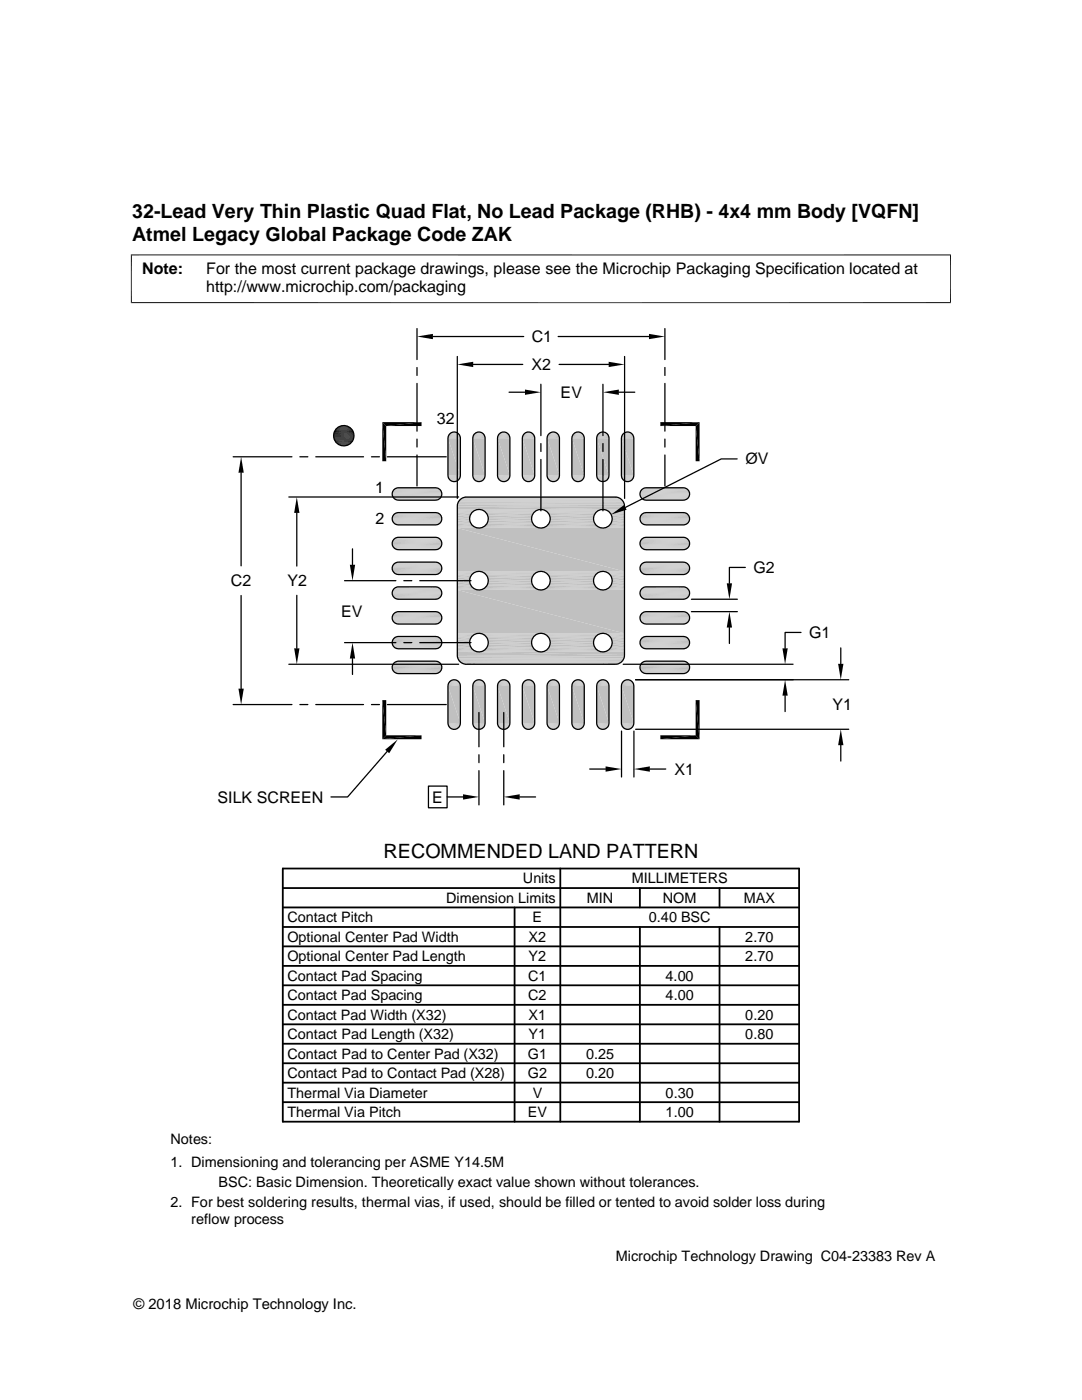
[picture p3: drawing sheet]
<svg xmlns="http://www.w3.org/2000/svg" width="216mm" height="279mm" viewBox="0 0 216 279" stroke-linecap="round" stroke-linejoin="round" font-family="sans-serif">
<path d="M91.5 99.9h32.8M91.7 99.8h32.5M91.8 99.7h32.3M91.9 99.6h32.1M92.1 99.5h31.7M92.2 99.4h31.5M92.4 99.3h31.1M92.5 99.3h30.9M92.7 99.2h30.4M91.3 100.7h33.3M91.4 100.4h33.1M91.5 100.1h32.9" fill="none" stroke="#c0c0c0" stroke-width=".2"/>
<path d="M91.4 100.2h33.1" fill="none" stroke="#c0c0c0" stroke-width=".23"/>
<path d="M91.3 100.6h33.3" fill="none" stroke="#c0c0c0" stroke-width=".28"/>
<path d="M91.2 100.9h33.4" fill="none" stroke="#c0c0c0" stroke-width=".32"/>
<g fill="#c0c0c0">
<path d="M91.2 101l33.4 .7h-33.4z"/>
<path d="M91.2 101h33.4v.7z"/>
</g>
<g fill="none" stroke="#c0c0c0" stroke-width=".2">
<path d="M91.2 101.7h4.2M91.2 101.8h3.9M91.2 102h3.5M91.2 105.1h3.5M91.2 105.2h3.9M91.2 105.3h4.2M95.7 105.3h12.1M95.7 101.7h12.1M96.1 105.2h11.3M96.1 101.8h11.3M96.4 105.1h10.7M96.4 102h10.7"/>
<path d="M108.1 105.3h12M108.1 101.7h12M108.4 105.2h11.4M108.4 101.8h11.4M108.8 105.1h10.7M108.8 102h10.7M120.5 101.7h4.1M120.5 105.3h4.1M120.8 105.2h3.8M120.8 101.8h3.8M121.1 105.1h3.5M121.1 102h3.5"/>
</g>
<path d="M91.2 102.2h3.2M91.2 104.9h3.2M96.7 102.2h10.1M96.7 104.9h10.1M109.1 102.2h10.1M109.1 104.9h10.1M121.4 102.2h3.2M121.4 104.9h3.2" fill="none" stroke="#c0c0c0" stroke-width=".23"/>
<path d="M91.2 102.4h3M91.2 104.6h3M96.9 102.4h9.7M96.9 104.6h9.7M109.3 102.4h9.6M109.3 104.6h9.6M121.7 102.4h2.9M121.7 104.6h2.9" fill="none" stroke="#c0c0c0" stroke-width=".28"/>
<path d="M91.2 102.7h2.8M91.2 104.4h2.8M97.2 102.7h9.2M97.2 104.4h9.2M109.5 104.4h9.2M109.5 102.7h9.2M121.9 104.4h2.7M121.9 102.7h2.7" fill="none" stroke="#c0c0c0" stroke-width=".3"/>
<g fill="none" stroke="#c0c0c0" stroke-width=".34">
<path d="M91.2 103h2.6M91.2 103.4h2.5M91.2 103.7h2.5M91.2 104h2.6M97.3 104h8.9M97.3 103h8.9M97.4 103.7h8.7M97.4 103.4h8.7M109.7 103h8.9M109.7 104h8.9M109.7 103.7h8.8M109.7 103.4h8.8"/>
<path d="M122 103h2.6M122 104h2.6M122.1 103.7h2.5M122.1 103.4h2.5"/>
</g>
<g fill="#c0c0c0">
<path d="M91.2 105.4l33.4 8.6h-33.4z"/>
<path d="M91.2 105.4h33.4v8.6z"/>
</g>
<g fill="none" stroke="#c0c0c0" stroke-width=".2">
<path d="M91.2 114.1h4.2M91.2 114.2h3.9M91.2 114.3h3.5M91.2 117.5h3.5M91.2 117.6h3.9M91.2 117.7h4.2M95.7 117.7h12.1M95.7 114.1h12.1M96.1 117.6h11.3M96.1 114.2h11.3M96.4 117.5h10.7M96.4 114.3h10.7"/>
<path d="M108.1 117.7h12M108.1 114.1h12M108.4 117.6h11.4M108.4 114.2h11.4M108.8 117.5h10.7M108.8 114.3h10.7M120.5 114.1h4.1M120.5 117.7h4.1M120.8 117.6h3.8M120.8 114.2h3.8M121.1 117.5h3.5M121.1 114.3h3.5"/>
</g>
<path d="M91.2 114.5h3.2M91.2 117.3h3.2M96.7 114.5h10.1M96.7 117.3h10.1M109.1 114.5h10.1M109.1 117.3h10.1M121.4 114.5h3.2M121.4 117.3h3.2" fill="none" stroke="#c0c0c0" stroke-width=".23"/>
<path d="M91.2 114.8h3M91.2 117h3M96.9 114.8h9.7M96.9 117h9.7M109.3 114.8h9.6M109.3 117h9.6M121.7 114.8h2.9M121.7 117h2.9" fill="none" stroke="#c0c0c0" stroke-width=".28"/>
<path d="M91.2 115.1h2.8M91.2 116.7h2.8M97.2 115.1h9.2M97.2 116.7h9.2M109.5 116.7h9.2M109.5 115.1h9.2M121.9 116.7h2.7M121.9 115.1h2.7" fill="none" stroke="#c0c0c0" stroke-width=".3"/>
<g fill="none" stroke="#c0c0c0" stroke-width=".34">
<path d="M91.2 115.4h2.6M91.2 115.7h2.5M91.2 116.1h2.5M91.2 116.4h2.6M97.3 116.4h8.9M97.3 115.4h8.9M97.4 116.1h8.7M97.4 115.7h8.7M109.7 115.4h8.9M109.7 116.4h8.9M109.7 116.1h8.8M109.7 115.7h8.8"/>
<path d="M122 115.4h2.6M122 116.4h2.6M122.1 116.1h2.5M122.1 115.7h2.5"/>
</g>
<g fill="#c0c0c0">
<path d="M91.2 117.7l33.4 8.7h-33.4z"/>
<path d="M91.2 117.7h33.4v8.7z"/>
</g>
<g fill="none" stroke="#c0c0c0" stroke-width=".2">
<path d="M91.2 126.4h4.2M91.2 126.5h3.9M91.2 126.7h3.5M91.2 129.8h3.5M91.2 130h3.9M91.2 130.1h4.2M95.7 130.1h12.1M95.7 126.4h12.1M96.1 130h11.3M96.1 126.5h11.3M96.4 129.8h10.7M96.4 126.7h10.7"/>
<path d="M108.1 130.1h12M108.1 126.4h12M108.4 130h11.4M108.4 126.5h11.4M108.8 129.8h10.7M108.8 126.7h10.7M120.5 126.4h4.1M120.5 130.1h4.1M120.8 130h3.8M120.8 126.5h3.8M121.1 129.8h3.5M121.1 126.7h3.5"/>
</g>
<path d="M91.2 126.9h3.2M91.2 129.6h3.2M96.7 126.9h10.1M96.7 129.6h10.1M109.1 126.9h10.1M109.1 129.6h10.1M121.4 126.9h3.2M121.4 129.6h3.2" fill="none" stroke="#c0c0c0" stroke-width=".23"/>
<path d="M91.2 127.1h3M91.2 129.4h3M96.9 127.1h9.7M96.9 129.4h9.7M109.3 127.1h9.6M109.3 129.4h9.6M121.7 127.1h2.9M121.7 129.4h2.9" fill="none" stroke="#c0c0c0" stroke-width=".28"/>
<path d="M91.2 127.4h2.8M91.2 129.1h2.8M97.2 127.4h9.2M97.2 129.1h9.2M109.5 129.1h9.2M109.5 127.4h9.2M121.9 129.1h2.7M121.9 127.4h2.7" fill="none" stroke="#c0c0c0" stroke-width=".3"/>
<g fill="none" stroke="#c0c0c0" stroke-width=".34">
<path d="M91.2 127.7h2.6M91.2 128.1h2.5M91.2 128.4h2.5M91.2 128.8h2.6M97.3 128.8h8.9M97.3 127.7h8.9M97.4 128.4h8.7M97.4 128.1h8.7M109.7 127.7h8.9M109.7 128.8h8.9M109.7 128.4h8.8M109.7 128.1h8.8"/>
<path d="M122 127.7h2.6M122 128.8h2.6M122.1 128.4h2.5M122.1 128.1h2.5"/>
</g>
<g fill="#c0c0c0">
<path d="M91.2 130.1l33.4 .6h-33.4z"/>
<path d="M91.2 130.1h33.4v.6z"/>
</g>
<path d="M91.2 130.9h33.4" fill="none" stroke="#c0c0c0" stroke-width=".32"/>
<path d="M91.3 131.1h33.3M91.4 131.4h33.1M91.5 131.7h32.9M91.5 131.8h32.8M91.7 132h32.5M91.8 132.1h32.3M91.9 132.2h32.1M92.1 132.3h31.7M92.2 132.4h31.5M92.4 132.5h31.1M92.5 132.5h30.9M92.7 132.5h30.4" fill="none" stroke="#c0c0c0" stroke-width=".2"/>
<path d="M91.3 131.2h33.3" fill="none" stroke="#c0c0c0" stroke-width=".28"/>
<path d="M91.4 131.5h33.1" fill="none" stroke="#c0c0c0" stroke-width=".23"/>
<g fill="#c0c0c0">
<path d="M124.9 86.3h.7z"/>
<path d="M125.1 86.2l.5 .1z"/>
<path d="M120 86.3h.6z"/>
<path d="M120.2 86.2l.4 .1z"/>
<path d="M115 86.3h.7z"/>
<path d="M115.2 86.2l.5 .1z"/>
<path d="M110.1 86.3h.6z"/>
<path d="M110.3 86.2l.4 .1z"/>
<path d="M105.1 86.3h.7z"/>
<path d="M105.3 86.2l.5 .1z"/>
<path d="M100.2 86.3h.7z"/>
<path d="M100.4 86.2l.5 .1z"/>
<path d="M95.2 86.3h.7z"/>
<path d="M95.5 86.2l.4 .1z"/>
<path d="M90.3 86.3h.7z"/>
<path d="M90.5 86.2l.5 .1z"/>
<path d="M124.7 86.4h1.1z"/>
<path d="M124.9 86.3l.9 .1z"/>
<path d="M119.7 86.4h1.1z"/>
<path d="M120 86.3l.8 .1z"/>
<path d="M114.8 86.4h1.1z"/>
<path d="M115 86.3l.9 .1z"/>
<path d="M109.9 86.4h1.1z"/>
<path d="M110.1 86.3l.9 .1z"/>
<path d="M104.9 86.4h1.1z"/>
<path d="M105.1 86.3l.9 .1z"/>
<path d="M100 86.4h1.1z"/>
<path d="M100.2 86.3l.9 .1z"/>
<path d="M95 86.4h1.1z"/>
<path d="M95.2 86.3l.9 .1z"/>
<path d="M90.1 86.4h1.1z"/>
<path d="M90.3 86.3l.9 .1z"/>
<path d="M124.5 86.5l.2-.1 1.3 .1z"/>
<path d="M124.7 86.4l1.3 .1z"/>
<path d="M119.5 86.5l.2-.1 1.3 .1z"/>
<path d="M119.7 86.4l1.3 .1z"/>
<path d="M114.6 86.5l.2-.1 1.3 .1z"/>
<path d="M114.8 86.4l1.3 .1z"/>
<path d="M109.7 86.5l.2-.1 1.2 .1z"/>
<path d="M109.9 86.4l1.2 .1z"/>
<path d="M104.7 86.5l.2-.1 1.3 .1z"/>
<path d="M104.9 86.4l1.3 .1z"/>
<path d="M99.8 86.5l.2-.1 1.3 .1z"/>
<path d="M100 86.4l1.3 .1z"/>
<path d="M94.8 86.5l.2-.1 1.3 .1z"/>
<path d="M95 86.4l1.3 .1z"/>
<path d="M89.9 86.5l.2-.1 1.3 .1z"/>
<path d="M90.1 86.4l1.3 .1z"/>
<path d="M124.5 86.5l1.7 .1h-1.9z"/>
<path d="M124.5 86.5h1.5l.2 .1z"/>
<path d="M119.5 86.5l1.7 .1h-1.8z"/>
<path d="M119.5 86.5h1.5l.2 .1z"/>
<path d="M114.6 86.5l1.7 .1h-1.9z"/>
<path d="M114.6 86.5h1.5l.2 .1z"/>
<path d="M109.7 86.5l1.6 .1h-1.8z"/>
<path d="M109.7 86.5h1.4l.2 .1z"/>
<path d="M104.7 86.5l1.7 .1h-1.9z"/>
<path d="M104.7 86.5h1.5l.2 .1z"/>
<path d="M99.8 86.5l1.6 .1h-1.8z"/>
<path d="M99.8 86.5h1.5l.1 .1z"/>
<path d="M94.8 86.5l1.7 .1h-1.8z"/>
<path d="M94.8 86.5h1.5l.2 .1z"/>
<path d="M89.9 86.5l1.6 .1h-1.8z"/>
<path d="M89.9 86.5h1.5l.1 .1z"/>
</g>
<path d="M124.2 86.7h2.1" fill="none" stroke="#c0c0c0" stroke-width=".2"/>
<path d="M124.3 86.6h1.9l.1 .2z" fill="#c0c0c0"/>
<path d="M119.2 86.7h2.1" fill="none" stroke="#c0c0c0" stroke-width=".2"/>
<path d="M119.4 86.6h1.8l.1 .2z" fill="#c0c0c0"/>
<path d="M114.3 86.7h2.1" fill="none" stroke="#c0c0c0" stroke-width=".2"/>
<path d="M114.4 86.6h1.9l.1 .2z" fill="#c0c0c0"/>
<path d="M109.3 86.7h2.1" fill="none" stroke="#c0c0c0" stroke-width=".2"/>
<path d="M109.5 86.6h1.8l.1 .2z" fill="#c0c0c0"/>
<path d="M104.4 86.7h2.1" fill="none" stroke="#c0c0c0" stroke-width=".2"/>
<path d="M104.5 86.6h1.9l.1 .2z" fill="#c0c0c0"/>
<path d="M99.5 86.7h2.1" fill="none" stroke="#c0c0c0" stroke-width=".2"/>
<path d="M99.6 86.6h1.8l.2 .2z" fill="#c0c0c0"/>
<path d="M94.5 86.7h2.1" fill="none" stroke="#c0c0c0" stroke-width=".2"/>
<path d="M94.7 86.6h1.8l.1 .2z" fill="#c0c0c0"/>
<path d="M89.6 86.7h2.1" fill="none" stroke="#c0c0c0" stroke-width=".2"/>
<path d="M89.7 86.6h1.8l.2 .2z" fill="#c0c0c0"/>
<g fill="none" stroke="#c0c0c0" stroke-width=".21">
<path d="M89.4 87.1h2.4M89.5 86.9h2.3M94.4 87.1h2.4M94.4 86.9h2.3M99.3 87.1h2.4M99.4 86.9h2.3M104.2 87.1h2.5M104.3 86.9h2.3M109.2 87.1h2.4M109.2 86.9h2.3M114.1 87.1h2.5M114.2 86.9h2.3"/>
<path d="M119.1 87.1h2.4M119.1 86.9h2.3M124 87.1h2.4M124.1 86.9h2.3"/>
</g>
<path d="M89.4 87.3h2.5M94.3 87.3h2.5M99.3 87.3h2.4M104.2 87.3h2.5M109.2 87.3h2.4M114.1 87.3h2.5M119.1 87.3h2.4M124 87.3h2.5" fill="none" stroke="#c0c0c0" stroke-width=".23"/>
<g fill="#c0c0c0">
<path d="M124 87.5l2.5 7.4h-2.5z"/>
<path d="M124 87.5h2.5v7.4z"/>
<path d="M119.1 87.5l2.4 7.4h-2.4z"/>
<path d="M119.1 87.5h2.4v7.4z"/>
<path d="M114.1 87.5l2.5 7.4h-2.5z"/>
<path d="M114.1 87.5h2.5v7.4z"/>
<path d="M109.2 87.5l2.4 7.4h-2.4z"/>
<path d="M109.2 87.5h2.4v7.4z"/>
<path d="M104.2 87.5l2.5 7.4h-2.5z"/>
<path d="M104.2 87.5h2.5v7.4z"/>
<path d="M99.3 87.5l2.4 7.4h-2.4z"/>
<path d="M99.3 87.5h2.4v7.4z"/>
<path d="M94.3 87.5l2.5 7.4h-2.5z"/>
<path d="M94.3 87.5h2.5v7.4z"/>
<path d="M89.4 87.5l2.5 7.4h-2.5z"/>
<path d="M89.4 87.5h2.5v7.4z"/>
</g>
<path d="M89.4 95h2.5M94.3 95h2.5M99.3 95h2.4M104.2 95h2.5M109.2 95h2.4M114.1 95h2.5M119.1 95.2h2.4M124 95h2.5" fill="none" stroke="#c0c0c0" stroke-width=".23"/>
<path d="M119.1 95h2.4" fill="none" stroke="#c0c0c0" stroke-width=".25"/>
<g fill="none" stroke="#c0c0c0" stroke-width=".21">
<path d="M89.4 95.2h2.4M89.5 95.4h2.3M94.4 95.2h2.4M94.4 95.4h2.3M99.3 95.2h2.4M99.4 95.4h2.3M104.2 95.2h2.5M104.3 95.4h2.3M109.2 95.2h2.4M109.2 95.4h2.3M114.1 95.2h2.5M114.2 95.4h2.3"/>
<path d="M119.1 95.5h2.3M124 95.2h2.4M124.1 95.4h2.3"/>
</g>
<path d="M124.2 95.5l2 .2h-1.9z" fill="#c0c0c0"/>
<path d="M124.2 95.6h2.1" fill="none" stroke="#c0c0c0" stroke-width=".2"/>
<path d="M114.3 95.5l2 .2h-1.9z" fill="#c0c0c0"/>
<path d="M114.3 95.6h2.1" fill="none" stroke="#c0c0c0" stroke-width=".2"/>
<path d="M109.3 95.5l2 .2h-1.8z" fill="#c0c0c0"/>
<path d="M109.3 95.6h2.1" fill="none" stroke="#c0c0c0" stroke-width=".2"/>
<path d="M104.4 95.5l2 .2h-1.9z" fill="#c0c0c0"/>
<path d="M104.4 95.6h2.1" fill="none" stroke="#c0c0c0" stroke-width=".2"/>
<path d="M99.5 95.5l1.9 .2h-1.8z" fill="#c0c0c0"/>
<path d="M99.5 95.6h2.1" fill="none" stroke="#c0c0c0" stroke-width=".2"/>
<path d="M94.5 95.5l2 .2h-1.8z" fill="#c0c0c0"/>
<path d="M94.5 95.6h2.1" fill="none" stroke="#c0c0c0" stroke-width=".2"/>
<path d="M89.6 95.5l1.9 .2h-1.8z" fill="#c0c0c0"/>
<path d="M89.6 95.6h2.1" fill="none" stroke="#c0c0c0" stroke-width=".2"/>
<path d="M119.3 95.6l1.9 .2h-1.8z" fill="#c0c0c0"/>
<path d="M119.3 95.7h2" fill="none" stroke="#c0c0c0" stroke-width=".2"/>
<g fill="#c0c0c0">
<path d="M124.3 95.7l1.7 .2h-1.5z"/>
<path d="M124.3 95.7h1.9l-.2 .2z"/>
<path d="M114.4 95.7l1.7 .2h-1.5z"/>
<path d="M114.4 95.7h1.9l-.2 .2z"/>
<path d="M109.5 95.7l1.6 .2h-1.4z"/>
<path d="M109.5 95.7h1.8l-.2 .2z"/>
<path d="M104.5 95.7l1.7 .2h-1.5z"/>
<path d="M104.5 95.7h1.9l-.2 .2z"/>
<path d="M99.6 95.7l1.7 .2h-1.5z"/>
<path d="M99.6 95.7h1.8l-.1 .2z"/>
<path d="M94.7 95.7l1.6 .2h-1.5z"/>
<path d="M94.7 95.7h1.8l-.2 .2z"/>
<path d="M89.7 95.7l1.7 .2h-1.5z"/>
<path d="M89.7 95.7h1.8l-.1 .2z"/>
<path d="M119.4 95.8l1.6 .1h-1.4z"/>
<path d="M119.4 95.8h1.8l-.2 .1z"/>
<path d="M124.5 95.9l1.3 .1h-1.1z"/>
<path d="M124.5 95.9h1.5l-.2 .1z"/>
<path d="M114.6 95.9l1.3 .1h-1.1z"/>
<path d="M114.6 95.9h1.5l-.2 .1z"/>
<path d="M109.7 95.9l1.3 .1h-1.1z"/>
<path d="M109.7 95.9h1.4l-.1 .1z"/>
<path d="M104.7 95.9l1.3 .1h-1.1z"/>
<path d="M104.7 95.9h1.5l-.2 .1z"/>
<path d="M99.8 95.9l1.3 .1h-1.1z"/>
<path d="M99.8 95.9h1.5l-.2 .1z"/>
<path d="M94.8 95.9l1.3 .1h-1.1z"/>
<path d="M94.8 95.9h1.5l-.2 .1z"/>
<path d="M89.9 95.9l1.3 .1h-1.1z"/>
<path d="M89.9 95.9h1.5l-.2 .1z"/>
<path d="M119.6 95.9l1.2 .1z"/>
<path d="M119.6 95.9h1.4l-.2 .1z"/>
<path d="M124.7 96l.9 .1z"/>
<path d="M124.7 96h1.1z"/>
<path d="M114.8 96l.9 .1z"/>
<path d="M114.8 96h1.1z"/>
<path d="M109.9 96l.8 .1z"/>
<path d="M109.9 96h1.1z"/>
<path d="M104.9 96l.9 .1z"/>
<path d="M104.9 96h1.1z"/>
<path d="M100 96l.9 .1z"/>
<path d="M100 96h1.1z"/>
<path d="M95 96l.9 .1z"/>
<path d="M95 96h1.1z"/>
<path d="M90.1 96l.9 .1z"/>
<path d="M90.1 96h1.1z"/>
<path d="M119.8 96l.7 .1z"/>
<path d="M119.8 96h1z"/>
<path d="M120.2 96.1h.1z"/>
<path d="M124.9 96.1h.4z"/>
<path d="M124.9 96.1h.7z"/>
<path d="M120.1 96.1h.2z"/>
<path d="M120.1 96.1h.4z"/>
<path d="M115 96.1h.5z"/>
<path d="M115 96.1h.7z"/>
<path d="M110.1 96.1h.4z"/>
<path d="M110.1 96.1h.6z"/>
<path d="M105.1 96.1h.5z"/>
<path d="M105.1 96.1h.7z"/>
<path d="M100.2 96.1h.4z"/>
<path d="M100.2 96.1h.7z"/>
<path d="M95.2 96.1h.5z"/>
<path d="M95.2 96.1h.7z"/>
<path d="M90.3 96.1h.4z"/>
<path d="M90.3 96.1h.7z"/>
</g>
<g fill="none" stroke="#c0c0c0" stroke-width=".2">
<path d="M78.4 97.9h9.6M78.5 99.4h9.4M78.5 97.7h9.4M78.7 97.6h9.1M78.7 99.6h9.1M78.8 99.7h8.8M78.8 97.5h8.8M79.1 97.4h8.3M79.1 99.8h8.3M79.3 99.8h7.8M127.8 97.9h9.7M128 97.7h9.4"/>
<path d="M128 99.4h9.4M128.1 99.6h9.1M128.1 97.6h9.1M128.3 99.7h8.7M128.3 97.5h8.7M128.5 97.4h8.3M128.5 99.8h8.3M128.7 99.8h7.9M78.4 102.9h9.6M78.4 112.8h9.6M78.4 117.7h9.6M78.4 104.2h9.6"/>
<path d="M78.4 109.1h9.6M78.4 114.1h9.6M78.4 119h9.6M78.5 104.4h9.4M78.5 109.3h9.4M78.5 114.2h9.4M78.5 119.2h9.4M78.5 102.7h9.4M78.5 107.6h9.4M78.5 112.6h9.4M78.5 117.5h9.4M78.7 102.5h9.1"/>
<path d="M78.7 107.5h9.1M78.7 112.4h9.1M78.7 117.4h9.1M78.7 104.5h9.1M78.7 109.5h9.1M78.7 114.4h9.1M78.7 119.3h9.1M78.8 104.6h8.8M78.8 109.6h8.8M78.8 114.5h8.8M78.8 119.5h8.8M78.8 102.4h8.8"/>
<path d="M78.8 107.4h8.8M78.8 112.3h8.8M78.8 117.3h8.8M79.1 102.4h8.3M79.1 107.3h8.3M79.1 112.2h8.3M79.1 117.2h8.3M79.1 104.7h8.3M79.1 109.7h8.3M79.1 114.6h8.3M79.1 119.5h8.3M79.3 104.7h7.8"/>
<path d="M79.3 109.7h7.8M79.3 114.6h7.8M79.3 119.6h7.8M79.3 102.3h7.8M79.3 107.2h7.8M79.3 112.2h7.8M79.3 117.1h7.8M127.8 104.2h9.7M127.8 109.1h9.7M127.8 114.1h9.7M127.8 119h9.7M127.8 102.9h9.7"/>
<path d="M127.8 112.8h9.7M127.8 117.7h9.7M128 102.7h9.4M128 107.6h9.4M128 112.6h9.4M128 117.5h9.4M128 104.4h9.4M128 109.3h9.4M128 114.2h9.4M128 119.2h9.4M128.1 104.5h9.1M128.1 109.5h9.1"/>
<path d="M128.1 114.4h9.1M128.1 119.3h9.1M128.1 102.5h9.1M128.1 107.5h9.1M128.1 112.4h9.1M128.1 117.4h9.1M128.3 104.6h8.7M128.3 109.6h8.7M128.3 114.5h8.7M128.3 119.5h8.7M128.3 102.4h8.7M128.3 107.4h8.7"/>
<path d="M128.3 112.3h8.7M128.3 117.3h8.7M128.5 102.4h8.3M128.5 107.3h8.3M128.5 112.2h8.3M128.5 117.2h8.3M128.5 104.7h8.3M128.5 109.7h8.3M128.5 114.6h8.3M128.5 119.5h8.3M128.7 104.7h7.9M128.7 109.7h7.9"/>
<path d="M128.7 114.6h7.9M128.7 119.6h7.9M128.7 102.3h7.9M128.7 107.2h7.9M128.7 112.2h7.9M128.7 117.1h7.9M78.4 122.7h9.6M78.4 127.6h9.6M78.4 128.9h9.6M78.4 133.8h9.6M78.5 124.1h9.4M78.5 129.1h9.4"/>
<path d="M78.5 134h9.4M78.5 122.5h9.4M78.5 127.4h9.4M78.5 132.4h9.4M78.7 122.3h9.1M78.7 127.3h9.1M78.7 132.2h9.1M78.7 124.3h9.1M78.7 129.2h9.1M78.7 134.2h9.1M78.8 124.4h8.8M78.8 129.3h8.8"/>
<path d="M78.8 134.3h8.8M78.8 122.2h8.8M78.8 127.1h8.8M78.8 132.1h8.8M79.1 122.1h8.3M79.1 127.1h8.3M79.1 132h8.3M79.1 124.5h8.3M79.1 129.4h8.3M79.1 134.4h8.3M79.3 129.5h7.8M79.3 134.4h7.8"/>
<path d="M79.3 122.1h7.8M79.3 132h7.8M127.8 128.9h9.7M127.8 133.8h9.7M127.8 122.7h9.7M127.8 127.6h9.7M128 122.5h9.4M128 127.4h9.4M128 132.4h9.4M128 124.1h9.4M128 129.1h9.4M128 134h9.4"/>
<path d="M128.1 124.3h9.1M128.1 129.2h9.1M128.1 134.2h9.1M128.1 122.3h9.1M128.1 127.3h9.1M128.1 132.2h9.1M128.3 124.4h8.7M128.3 129.3h8.7M128.3 134.3h8.7M128.3 122.2h8.7M128.3 127.1h8.7M128.3 132.1h8.7"/>
<path d="M128.5 122.1h8.3M128.5 127.1h8.3M128.5 132h8.3M128.5 124.5h8.3M128.5 129.4h8.3M128.5 134.4h8.3M128.7 129.5h7.9M128.7 134.4h7.9M128.7 122.1h7.9M128.7 132h7.9"/>
</g>
<g fill="none" stroke="#c0c0c0" stroke-width=".21">
<path d="M78.3 98.8h9.8M78.3 99h9.8M78.3 98.1h9.8M78.4 99.2h9.6M127.7 98.8h9.9M127.8 98.1h9.7M127.8 99h9.7M127.8 99.2h9.7M78.3 108.2h9.8M78.3 118.1h9.8M78.3 103.5h9.8M78.3 113.6h9.8"/>
<path d="M78.3 104h9.8M78.3 108.9h9.8M78.3 113.9h9.8M78.3 118.8h9.8M78.3 103.1h9.8M78.3 108h9.8M78.3 113h9.8M78.3 117.9h9.8M78.4 107.8h9.6M127.7 108.2h9.9M127.7 118.1h9.9M127.7 103.5h9.9"/>
<path d="M127.7 113.6h9.9M127.8 103.1h9.7M127.8 108h9.7M127.8 113h9.7M127.8 117.9h9.7M127.8 104h9.7M127.8 108.9h9.7M127.8 113.9h9.7M127.8 118.8h9.7M127.8 107.8h9.7M78.3 133h9.8M78.3 123.5h9.8"/>
<path d="M78.3 128.2h9.8M78.3 123.7h9.8M78.3 128.7h9.8M78.3 133.6h9.8M78.3 122.9h9.8M78.3 127.8h9.8M78.3 132.8h9.8M78.4 132.5h9.6M78.4 124h9.6M127.7 133h9.9M127.7 123.5h9.9M127.7 128.2h9.9"/>
<path d="M127.8 122.9h9.7M127.8 127.8h9.7M127.8 132.8h9.7M127.8 123.7h9.7M127.8 128.7h9.7M127.8 133.6h9.7M127.8 124h9.7M127.8 132.5h9.7"/>
</g>
<g fill="none" stroke="#c0c0c0" stroke-width=".23">
<path d="M78.3 98.4h9.8M78.3 98.6h9.8M127.7 98.4h9.9M127.7 98.6h9.9M78.3 103.3h9.8M78.3 113.2h9.8M78.3 103.7h9.8M78.3 108.5h9.8M78.3 108.7h9.8M78.3 113.4h9.8M78.3 118.4h9.8M78.3 118.6h9.8"/>
<path d="M127.7 103.3h9.9M127.7 113.2h9.9M127.7 103.7h9.9M127.7 108.5h9.9M127.7 108.7h9.9M127.7 113.4h9.9M127.7 118.4h9.9M127.7 118.6h9.9M78.3 123.1h9.8M78.3 128h9.8M78.3 123.3h9.8M78.3 128.5h9.8"/>
<path d="M78.3 133.2h9.8M78.3 133.4h9.8M127.7 123.1h9.9M127.7 128h9.9M127.7 123.3h9.9M127.7 128.5h9.9M127.7 133.2h9.9M127.7 133.4h9.9"/>
</g>
<g fill="#c0c0c0">
<path d="M124.9 135.7h.7z"/>
<path d="M125.1 135.7h.5z"/>
<path d="M120 135.7h.6z"/>
<path d="M120.2 135.7h.4z"/>
<path d="M115 135.7h.7z"/>
<path d="M115.2 135.7h.5z"/>
<path d="M110.1 135.7h.6z"/>
<path d="M110.3 135.7h.4z"/>
<path d="M105.1 135.7h.7z"/>
<path d="M105.3 135.7h.5z"/>
<path d="M100.2 135.7h.7z"/>
<path d="M100.4 135.7h.5z"/>
<path d="M95.2 135.7h.7z"/>
<path d="M95.5 135.7h.4z"/>
<path d="M90.3 135.7h.7z"/>
<path d="M90.5 135.7h.5z"/>
<path d="M124.7 135.8h1.1z"/>
<path d="M124.9 135.7l.9 .1z"/>
<path d="M119.7 135.8h1.1z"/>
<path d="M120 135.7l.8 .1z"/>
<path d="M114.8 135.8h1.1z"/>
<path d="M115 135.7l.9 .1z"/>
<path d="M109.9 135.8h1.1z"/>
<path d="M110.1 135.7l.9 .1z"/>
<path d="M104.9 135.8h1.1z"/>
<path d="M105.1 135.7l.9 .1z"/>
<path d="M100 135.8h1.1z"/>
<path d="M100.2 135.7l.9 .1z"/>
<path d="M95 135.8h1.1z"/>
<path d="M95.2 135.7l.9 .1z"/>
<path d="M90.1 135.8h1.1z"/>
<path d="M90.3 135.7l.9 .1z"/>
<path d="M124.5 135.9l.2-.1 1.3 .1z"/>
<path d="M124.7 135.8h1.1l.2 .1z"/>
<path d="M119.5 135.9l.2-.1 1.3 .1z"/>
<path d="M119.7 135.8h1.1l.2 .1z"/>
<path d="M114.6 135.9l.2-.1 1.3 .1z"/>
<path d="M114.8 135.8h1.1l.2 .1z"/>
<path d="M109.7 135.9l.2-.1 1.2 .1z"/>
<path d="M109.9 135.8h1.1l.1 .1z"/>
<path d="M104.7 135.9l.2-.1 1.3 .1z"/>
<path d="M104.9 135.8h1.1l.2 .1z"/>
<path d="M99.8 135.9l.2-.1 1.3 .1z"/>
<path d="M100 135.8h1.1l.2 .1z"/>
<path d="M94.8 135.9l.2-.1 1.3 .1z"/>
<path d="M95 135.8h1.1l.2 .1z"/>
<path d="M89.9 135.9l.2-.1 1.3 .1z"/>
<path d="M90.1 135.8h1.1l.2 .1z"/>
<path d="M124.3 136.1l.2-.2 1.7 .2z"/>
<path d="M124.5 135.9h1.5l.2 .2z"/>
<path d="M119.4 136.1l.1-.2 1.7 .2z"/>
<path d="M119.5 135.9h1.5l.2 .2z"/>
<path d="M114.4 136.1l.2-.2 1.7 .2z"/>
<path d="M114.6 135.9h1.5l.2 .2z"/>
<path d="M109.5 136.1l.2-.2 1.6 .2z"/>
<path d="M109.7 135.9h1.4l.2 .2z"/>
<path d="M104.5 136.1l.2-.2 1.7 .2z"/>
<path d="M104.7 135.9h1.5l.2 .2z"/>
<path d="M99.6 136.1l.2-.2 1.6 .2z"/>
<path d="M99.8 135.9h1.5l.1 .2z"/>
<path d="M94.7 136.1l.1-.2 1.7 .2z"/>
<path d="M94.8 135.9h1.5l.2 .2z"/>
<path d="M89.7 136.1l.2-.2 1.6 .2z"/>
<path d="M89.9 135.9h1.5l.1 .2z"/>
</g>
<path d="M124.2 136.2h2.1" fill="none" stroke="#c0c0c0" stroke-width=".2"/>
<path d="M124.3 136.1h1.9l.1 .1z" fill="#c0c0c0"/>
<path d="M119.2 136.2h2.1" fill="none" stroke="#c0c0c0" stroke-width=".2"/>
<path d="M119.4 136.1h1.8l.1 .1z" fill="#c0c0c0"/>
<path d="M114.3 136.2h2.1" fill="none" stroke="#c0c0c0" stroke-width=".2"/>
<path d="M114.4 136.1h1.9l.1 .1z" fill="#c0c0c0"/>
<path d="M109.3 136.2h2.1" fill="none" stroke="#c0c0c0" stroke-width=".2"/>
<path d="M109.5 136.1h1.8l.1 .1z" fill="#c0c0c0"/>
<path d="M104.4 136.2h2.1" fill="none" stroke="#c0c0c0" stroke-width=".2"/>
<path d="M104.5 136.1h1.9l.1 .1z" fill="#c0c0c0"/>
<path d="M99.5 136.2h2.1" fill="none" stroke="#c0c0c0" stroke-width=".2"/>
<path d="M99.6 136.1h1.8l.2 .1z" fill="#c0c0c0"/>
<path d="M94.5 136.2h2.1" fill="none" stroke="#c0c0c0" stroke-width=".2"/>
<path d="M94.7 136.1h1.8l.1 .1z" fill="#c0c0c0"/>
<path d="M89.6 136.2h2.1" fill="none" stroke="#c0c0c0" stroke-width=".2"/>
<path d="M89.7 136.1h1.8l.2 .1z" fill="#c0c0c0"/>
<g fill="none" stroke="#c0c0c0" stroke-width=".21">
<path d="M89.4 136.6h2.4M89.5 136.4h2.3M94.4 136.6h2.4M94.4 136.4h2.3M99.3 136.6h2.4M99.4 136.4h2.3M104.2 136.6h2.5M104.3 136.4h2.3M109.2 136.6h2.4M109.2 136.4h2.3M114.1 136.6h2.5M114.2 136.4h2.3"/>
<path d="M119.1 136.6h2.4M119.1 136.4h2.3M124 136.6h2.4M124.1 136.4h2.3"/>
</g>
<path d="M89.4 136.8h2.5M94.3 136.8h2.5M99.3 136.8h2.4M104.2 136.8h2.5M109.2 136.8h2.4M114.1 136.8h2.5M119.1 136.8h2.4M124 136.8h2.5" fill="none" stroke="#c0c0c0" stroke-width=".23"/>
<g fill="#c0c0c0">
<path d="M124 136.9l2.5 7.4h-2.5z"/>
<path d="M124 136.9h2.5v7.4z"/>
<path d="M119.1 136.9l2.4 7.4h-2.4z"/>
<path d="M119.1 136.9h2.4v7.4z"/>
<path d="M114.1 136.9l2.5 7.4h-2.5z"/>
<path d="M114.1 136.9h2.5v7.4z"/>
<path d="M109.2 136.9l2.4 7.4h-2.4z"/>
<path d="M109.2 136.9h2.4v7.4z"/>
<path d="M104.2 136.9l2.5 7.4h-2.5z"/>
<path d="M104.2 136.9h2.5v7.4z"/>
<path d="M99.3 136.9l2.4 7.4h-2.4z"/>
<path d="M99.3 136.9h2.4v7.4z"/>
<path d="M94.3 136.9l2.5 7.4h-2.5z"/>
<path d="M94.3 136.9h2.5v7.4z"/>
<path d="M89.4 136.9l2.5 7.4h-2.5z"/>
<path d="M89.4 136.9h2.5v7.4z"/>
</g>
<path d="M89.4 144.4h2.5M94.3 144.4h2.5M99.3 144.4h2.4M104.2 144.4h2.5M109.2 144.4h2.4M114.1 144.4h2.5M119.1 144.4h2.4M124 144.4h2.5" fill="none" stroke="#c0c0c0" stroke-width=".23"/>
<g fill="none" stroke="#c0c0c0" stroke-width=".21">
<path d="M89.4 144.7h2.4M89.5 144.9h2.3M94.4 144.7h2.4M94.4 144.9h2.3M99.3 144.7h2.4M99.4 144.9h2.3M104.2 144.7h2.5M104.3 144.9h2.3M109.2 144.7h2.4M109.2 144.9h2.3M114.1 144.7h2.5M114.2 144.9h2.3"/>
<path d="M119.1 144.7h2.4M119.1 144.9h2.3M124 144.7h2.4M124.1 144.9h2.3"/>
</g>
<path d="M124.2 145l2 .1h-1.9z" fill="#c0c0c0"/>
<path d="M124.2 145.1h2.1" fill="none" stroke="#c0c0c0" stroke-width=".2"/>
<path d="M119.2 145l2 .1h-1.8z" fill="#c0c0c0"/>
<path d="M119.2 145.1h2.1" fill="none" stroke="#c0c0c0" stroke-width=".2"/>
<path d="M114.3 145l2 .1h-1.9z" fill="#c0c0c0"/>
<path d="M114.3 145.1h2.1" fill="none" stroke="#c0c0c0" stroke-width=".2"/>
<path d="M109.3 145l2 .1h-1.8z" fill="#c0c0c0"/>
<path d="M109.3 145.1h2.1" fill="none" stroke="#c0c0c0" stroke-width=".2"/>
<path d="M104.4 145l2 .1h-1.9z" fill="#c0c0c0"/>
<path d="M104.4 145.1h2.1" fill="none" stroke="#c0c0c0" stroke-width=".2"/>
<path d="M99.5 145l1.9 .1h-1.8z" fill="#c0c0c0"/>
<path d="M99.5 145.1h2.1" fill="none" stroke="#c0c0c0" stroke-width=".2"/>
<path d="M94.5 145l2 .1h-1.8z" fill="#c0c0c0"/>
<path d="M94.5 145.1h2.1" fill="none" stroke="#c0c0c0" stroke-width=".2"/>
<path d="M89.6 145l1.9 .1h-1.8z" fill="#c0c0c0"/>
<path d="M89.6 145.1h2.1" fill="none" stroke="#c0c0c0" stroke-width=".2"/>
<g fill="#c0c0c0">
<path d="M124.3 145.1l1.7 .2h-1.5z"/>
<path d="M124.3 145.1h1.9l-.2 .2z"/>
<path d="M119.4 145.1l1.6 .2h-1.5z"/>
<path d="M119.4 145.1h1.8l-.2 .2z"/>
<path d="M114.4 145.1l1.7 .2h-1.5z"/>
<path d="M114.4 145.1h1.9l-.2 .2z"/>
<path d="M109.5 145.1l1.6 .2h-1.4z"/>
<path d="M109.5 145.1h1.8l-.2 .2z"/>
<path d="M104.5 145.1l1.7 .2h-1.5z"/>
<path d="M104.5 145.1h1.9l-.2 .2z"/>
<path d="M99.6 145.1l1.7 .2h-1.5z"/>
<path d="M99.6 145.1h1.8l-.1 .2z"/>
<path d="M94.7 145.1l1.6 .2h-1.5z"/>
<path d="M94.7 145.1h1.8l-.2 .2z"/>
<path d="M89.7 145.1l1.7 .2h-1.5z"/>
<path d="M89.7 145.1h1.8l-.1 .2z"/>
<path d="M124.5 145.3l1.3 .1z"/>
<path d="M124.5 145.3h1.5l-.2 .1z"/>
<path d="M119.5 145.3l1.3 .1z"/>
<path d="M119.5 145.3h1.5l-.2 .1z"/>
<path d="M114.6 145.3l1.3 .1z"/>
<path d="M114.6 145.3h1.5l-.2 .1z"/>
<path d="M109.7 145.3l1.3 .1z"/>
<path d="M109.7 145.3h1.4l-.1 .1z"/>
<path d="M104.7 145.3l1.3 .1z"/>
<path d="M104.7 145.3h1.5l-.2 .1z"/>
<path d="M99.8 145.3l1.3 .1z"/>
<path d="M99.8 145.3h1.5l-.2 .1z"/>
<path d="M94.8 145.3l1.3 .1z"/>
<path d="M94.8 145.3h1.5l-.2 .1z"/>
<path d="M89.9 145.3l1.3 .1z"/>
<path d="M89.9 145.3h1.5l-.2 .1z"/>
<path d="M124.7 145.4l.9 .1z"/>
<path d="M124.7 145.4h1.1z"/>
<path d="M119.7 145.4l.9 .1z"/>
<path d="M119.7 145.4h1.1z"/>
<path d="M114.8 145.4l.9 .1z"/>
<path d="M114.8 145.4h1.1z"/>
<path d="M109.9 145.4l.8 .1z"/>
<path d="M109.9 145.4h1.1z"/>
<path d="M104.9 145.4l.9 .1z"/>
<path d="M104.9 145.4h1.1z"/>
<path d="M100 145.4l.9 .1z"/>
<path d="M100 145.4h1.1z"/>
<path d="M95 145.4l.9 .1z"/>
<path d="M95 145.4h1.1z"/>
<path d="M90.1 145.4l.9 .1z"/>
<path d="M90.1 145.4h1.1z"/>
<path d="M124.9 145.5h.4z"/>
<path d="M124.9 145.5h.7z"/>
<path d="M120 145.5h.4z"/>
<path d="M120 145.5h.6z"/>
<path d="M115 145.5h.5z"/>
<path d="M115 145.5h.7z"/>
<path d="M110.1 145.5h.4z"/>
<path d="M110.1 145.5h.6z"/>
<path d="M105.1 145.5h.5z"/>
<path d="M105.1 145.5h.7z"/>
<path d="M100.2 145.5h.4z"/>
<path d="M100.2 145.5h.7z"/>
<path d="M95.2 145.5h.5z"/>
<path d="M95.2 145.5h.7z"/>
<path d="M90.3 145.5h.4z"/>
<path d="M90.3 145.5h.7z"/>
</g>
<g fill="none" stroke="#000" stroke-width=".25">
<path d="M83.2 65.6v6.2M83.2 73.3v1.6M83.2 76.5v9.5M86.4 67.2h18.1M91.2 71.1v28.4M94.4 72.7h9.9M101.6 78.3h3.2M107.9 76.7v10.2M111.4 67.2h18.1M111.6 72.7h9.9M120.3 76.7v10.2M123.5 78.3h3.2"/>
<path d="M124.6 71.1v28.4M132.7 65.6v6.2M132.7 73.3v1.6M132.7 76.5v9.5M46.5 91.2h11.8M48.1 94.3v18.6M57.6 99.2h33.9M59.8 91.2h1.6M63 91.2h9.5M74.1 91.2h1.6M77.3 91.2h11.7M78.6 97.7l.9-.4h7.4a1.24 1.24 0 0 1 1.3 1.3 1.24 1.24 0 0 1-1.3 1.2h-7.4a1.24 1.24 0 0 1-1.1-.7 1.24 1.24 0 0 1 .2-1.4z"/>
<path d="M83.2 87.6v1.6M83.2 90.8v6.2M89.9 86.5a1.24 1.24 0 0 1 1.3-.1 1.24 1.24 0 0 1 .7 1.1v7.4a1.24 1.24 0 0 1-1.3 1.2 1.24 1.24 0 0 1-1.2-1.2v-7.4l.2-.7zM91.9 99.6l.8-.4h.4h29.7a1.81 1.81 0 0 1 1.8 1.8v29.7a1.81 1.81 0 0 1-1.8 1.9h-29.7a1.81 1.81 0 0 1-1.9-1.9v-29.7a1.79 1.79 0 0 1 .7-1.4zM94.8 86.5a1.22 1.22 0 0 1 1.3-.2 1.22 1.22 0 0 1 .7 1.2v7.4a1.23 1.23 0 0 1-1.2 1.2 1.23 1.23 0 0 1-1.3-1.2v-7.4l.2-.7zM99.8 86.5a1.23 1.23 0 0 1 1.3-.2 1.23 1.23 0 0 1 .6 1.2v7.4a1.24 1.24 0 0 1-1.2 1.2 1.24 1.24 0 0 1-1.2-1.2v-7.4l.1-.7zM104.7 86.5a1.25 1.25 0 0 1 2 1v7.4a1.24 1.24 0 0 1-1.2 1.2 1.24 1.24 0 0 1-1.3-1.2v-7.4l.2-.7zM107.9 88.5v1.6M107.9 91.7v10.2M109.7 86.5a1.22 1.22 0 0 1 1.3-.1 1.22 1.22 0 0 1 .6 1.1v7.4a1.24 1.24 0 0 1-1.2 1.2 1.24 1.24 0 0 1-1.2-1.2v-7.4l.1-.7zM114.6 86.5a1.24 1.24 0 0 1 1.3-.1 1.24 1.24 0 0 1 .7 1.1v7.4a1.24 1.24 0 0 1-1.3 1.2 1.24 1.24 0 0 1-1.2-1.2v-7.4l.2-.7zM119.6 86.5a1.22 1.22 0 0 1 1.2-.2 1.22 1.22 0 0 1 .7 1.2v7.4a1.23 1.23 0 0 1-1.2 1.2 1.23 1.23 0 0 1-1.2-1.2v-7.4l.1-.7z"/>
<path d="M120.3 88.5v1.6M120.3 91.7v10.2M124.5 86.5a1.24 1.24 0 0 1 1.3-.1 1.24 1.24 0 0 1 .7 1.1v7.4a1.24 1.24 0 0 1-1.3 1.2 1.24 1.24 0 0 1-1.2-1.2v-7.4l.2-.7zM128.2 97.6l.7-.3h7.5a1.24 1.24 0 0 1 1.2 1.3 1.24 1.24 0 0 1-1.2 1.2h-7.5a1.24 1.24 0 0 1-1.1-.8 1.24 1.24 0 0 1 .4-1.4zM132.7 87.6v1.6M132.7 90.8v6.2M147.1 91.6h-3.2l-19.1 9.7M48.1 118.9v18.5M59.2 102.4v10.6M59.2 118.8v10.6M68.7 115.9h10.3M70.3 109.5v3.2"/>
<path d="M78.6 112.5l.9-.3h7.4a1.24 1.24 0 0 1 1.3 1.2 1.24 1.24 0 0 1-1.3 1.3h-7.4a1.24 1.24 0 0 1-1.1-.8 1.24 1.24 0 0 1 .2-1.4zM78.6 102.7l.9-.4h7.4a1.23 1.23 0 0 1 1.3 1.2 1.23 1.23 0 0 1-1.3 1.3h-7.4a1.23 1.23 0 0 1-1.1-.8 1.23 1.23 0 0 1 .2-1.3zM78.6 107.6l.9-.4h7.4a1.24 1.24 0 0 1 1.3 1.3 1.24 1.24 0 0 1-1.3 1.2h-7.4a1.24 1.24 0 0 1-1.1-.8 1.24 1.24 0 0 1 .2-1.3zM78.6 117.5l.9-.4h7.4a1.24 1.24 0 0 1 1.3 1.3 1.24 1.24 0 0 1-1.3 1.2h-7.4a1.23 1.23 0 0 1-1.1-.8 1.23 1.23 0 0 1 .2-1.3zM80.6 115.9h1.6M83.8 115.9h10.2M128.2 112.5l.7-.3h7.5a1.24 1.24 0 0 1 1.2 1.2 1.24 1.24 0 0 1-1.2 1.3h-7.5a1.24 1.24 0 0 1-1.1-.9 1.24 1.24 0 0 1 .4-1.3zM128.2 107.5l.7-.3h7.5a1.24 1.24 0 0 1 1.2 1.3 1.24 1.24 0 0 1-1.2 1.2h-7.5a1.24 1.24 0 0 1-1.1-.8 1.24 1.24 0 0 1 .4-1.4zM128.2 102.6l.7-.3h7.5a1.23 1.23 0 0 1 1.2 1.2 1.23 1.23 0 0 1-1.2 1.3h-7.5a1.23 1.23 0 0 1-1.1-.9 1.23 1.23 0 0 1 .4-1.3zM128.2 117.4l.7-.3h7.5a1.24 1.24 0 0 1 1.2 1.3 1.24 1.24 0 0 1-1.2 1.2h-7.5a1.23 1.23 0 0 1-1.1-.8 1.23 1.23 0 0 1 .4-1.4zM138 119.6h9.1M148.7 113.2h-3.2v3.2"/>
<path d="M57.6 132.6h33.9M68.7 128.2h10.3M70.3 131.4v3.2M78.6 122.4l.9-.3h7.4a1.24 1.24 0 0 1 1.3 1.2 1.24 1.24 0 0 1-1.3 1.2h-7.4a1.24 1.24 0 0 1-1.1-.7 1.24 1.24 0 0 1 .2-1.4zM78.6 127.4l.9-.4h7.4a1.23 1.23 0 0 1 1.3 1.2 1.23 1.23 0 0 1-1.3 1.3h-7.4a1.23 1.23 0 0 1-1.1-.8 1.23 1.23 0 0 1 .2-1.3zM78.6 132.3l.9-.3h7.4a1.24 1.24 0 0 1 1.3 1.2 1.24 1.24 0 0 1-1.3 1.2h-7.4a1.24 1.24 0 0 1-1.1-.7 1.24 1.24 0 0 1 .2-1.4zM80.6 128.2h1.6M83.8 128.2h10.2M89.7 136.1a1.23 1.23 0 0 1 1.3-.4 1.23 1.23 0 0 1 .9 1.2v7.4a1.24 1.24 0 0 1-1.3 1.3 1.24 1.24 0 0 1-1.2-1.3v-7.4zM94.6 136.1a1.23 1.23 0 0 1 1.4-.4 1.23 1.23 0 0 1 .8 1.2v7.4a1.23 1.23 0 0 1-1.2 1.3 1.23 1.23 0 0 1-1.3-1.3v-7.4zM99.5 136.1a1.24 1.24 0 0 1 1.4-.4 1.24 1.24 0 0 1 .8 1.2v7.4a1.24 1.24 0 0 1-1.2 1.3 1.24 1.24 0 0 1-1.2-1.3v-7.4zM104.5 136.1a1.24 1.24 0 0 1 1.4-.4 1.24 1.24 0 0 1 .8 1.2v7.4a1.24 1.24 0 0 1-1.2 1.3 1.24 1.24 0 0 1-1.3-1.3v-7.4z"/>
<path d="M109.4 136.1a1.23 1.23 0 0 1 1.4-.4 1.23 1.23 0 0 1 .8 1.2v7.4a1.24 1.24 0 0 1-1.2 1.3 1.24 1.24 0 0 1-1.2-1.3v-7.4zM114.4 136.1a1.24 1.24 0 0 1 1.4-.4 1.24 1.24 0 0 1 .8 1.2v7.4a1.24 1.24 0 0 1-1.3 1.3 1.24 1.24 0 0 1-1.2-1.3v-7.4zM119.3 136.1a1.23 1.23 0 0 1 1.4-.4 1.23 1.23 0 0 1 .8 1.2v7.4a1.23 1.23 0 0 1-1.2 1.3 1.23 1.23 0 0 1-1.2-1.3v-7.4zM124.3 136.1a1.24 1.24 0 0 1 1.3-.4 1.24 1.24 0 0 1 .9 1.2v7.4a1.24 1.24 0 0 1-1.3 1.3 1.24 1.24 0 0 1-1.2-1.3v-7.4zM124.4 132.6h33.8M126.8 135.7h42.6M128.2 132.2l.7-.2h7.5a1.24 1.24 0 0 1 1.2 1.2 1.24 1.24 0 0 1-1.2 1.2h-7.5a1.24 1.24 0 0 1-1.1-.8 1.24 1.24 0 0 1 .4-1.4zM128.2 122.3l.7-.2h7.5a1.24 1.24 0 0 1 1.2 1.2 1.24 1.24 0 0 1-1.2 1.2h-7.5a1.24 1.24 0 0 1-1.1-.8 1.24 1.24 0 0 1 .4-1.4zM128.2 127.3l.7-.3h7.5a1.23 1.23 0 0 1 1.2 1.2 1.23 1.23 0 0 1-1.2 1.3h-7.5a1.23 1.23 0 0 1-1.1-.8 1.23 1.23 0 0 1 .4-1.4zM138 122.1h9.1M145.5 125.2v3.2M156.7 138.8v3.2"/>
<path d="M159.8 126.2h-3.1v3.2M167.8 129.3v3.2M46.5 140.6h11.8M59.8 140.6h1.6M63 140.6h9.5M74.1 140.6h1.6M77.3 150l-7.9 9h-3.4M77.3 140.6h11.7M85.5 156.9h3.7v4.3h-3.7zM89.2 159h3.2M95.6 142.2v6.8M95.6 150.6v1.6"/>
<path d="M95.6 153.8v6.8M100.5 142.2v6.8M100.5 150.6v1.6M100.5 153.8v6.8M103.7 159h3.2M117.7 153.5h3.1M124 145.9v9.2M126.5 145.9v9.2M126.8 145.5h42.6M129.7 153.5h3.1M167.8 148.7v3.2"/>
<circle cx="68.6" cy="87" r="2.04"/>
<circle cx="95.6" cy="115.9" r="1.86"/>
<circle cx="95.6" cy="103.5" r="1.86"/>
<circle cx="107.9" cy="115.9" r="1.86"/>
<circle cx="107.9" cy="103.5" r="1.86"/>
<circle cx="120.3" cy="115.9" r="1.86"/>
<circle cx="120.3" cy="103.5" r="1.86"/>
<circle cx="95.6" cy="128.3" r="1.86"/>
<circle cx="107.9" cy="128.3" r="1.86"/>
<circle cx="120.3" cy="128.3" r="1.86"/>
</g>
<g fill="none" stroke="#000" stroke-width=".36">
<path d="M56.4 177.2h103M56.4 173.3h103v50.6h-103zM111.8 173.3v50.6M127.7 177.2v3.9M143.6 177.2v3.9M56.4 181.1h103M56.4 188.9h103M56.4 185h103M56.4 192.8h103M56.4 196.6h103M102.7 181.1v42.8M127.7 185v38.9"/>
<path d="M143.6 185v38.9M56.4 200.5h103M56.4 204.4h103M56.4 212.2h103M56.4 208.3h103M56.4 220h103M56.4 216.1h103"/>
</g>
<g fill="#000">
<path d="M83.2 67.2l3.2-.6v1.1zM91.2 72.7l3.2-.5v1.1zM104.8 77.7l3.1 .6-3.1 .5zM121.5 72.2l3.1 .5-3.1 .6zM120.3 78.3l3.2-.6v1.1zM129.5 66.6l3.2 .6-3.2 .5zM48.1 91.2l.5 3.1h-1zM67.6 88.7l1.8 .1zM67.8 85.1l1.8 .1zM67.8 88.8l1.4 .1zM67.8 88.8h1.6zM67.8 85.1h1.6z"/>
<path d="M67.9 85l1.5 .1zM67.9 88.9h1.2zM67.9 88.9h1.3zM67.9 85h1.3zM68.2 85h1zM68.2 88.9l.6 .1zM68.2 88.9h.9zM68.2 85h.9zM68.3 84.9l.8 .1zM68.3 89h.5zM68.3 84.9h.5zM76.3 84.2l.8 7.9h-.8z"/>
<path d="M76.3 84.2h7.8l-7 .8zM76.3 84.2l.8 .8v7.1zM77.1 85l7-.8v.8zM131.8 84.2h7.8l-7.8 .8zM131.8 85l7.8-.8-.8 .8zM138.8 85l.8 7.1h-.8zM138.8 85l.8-.8v7.9zM59.2 99.2l.6 3.2h-1.1zM69.8 112.7h1.1l-.6 3.2zM122 102.7l2.5-1.9 .5 .9zM145 116.4h1.1l-.6 3.2zM47.6 137.4h1l-.5 3.2z"/>
<path d="M58.7 129.4h1.1l-.6 3.2zM70.3 128.2l.6 3.2h-1.1zM138.8 139.7l.8 7.8-.8-.8zM138.8 139.7h.8v7.8zM145.5 122.1l.6 3.1h-1.1zM156.7 135.7l.5 3.1h-1.1zM156.1 129.4h1.1l-.5 3.2zM167.2 132.5h1.1l-.5 3.2zM76.3 139.7l.8 7-.8 .8zM76.9 149.6l2.5-2-1.7 2.7zM76.3 139.7h.8v7zM76.3 147.5l7.8-.8v.8z"/>
<path d="M76.3 147.5l.8-.8h7zM92.4 158.5l3.2 .5-3.2 .6zM100.5 159l3.2-.5v1.1zM120.8 153l3.2 .5-3.2 .5zM126.5 153.5l3.2-.5v1zM131.8 146.7h7l-7 .8zM131.8 147.5l7-.8 .8 .8zM167.8 145.5l.5 3.2h-1.1z"/>
</g>
<g fill="none" stroke="#000" stroke-width=".2">
<path d="M26.1 50.9h163.7M26.2 50.8v9.7M189.7 50.8v9.7M26.1 60.4h163.7M66.6 86.9h4M66.6 87h4M66.6 87.2h4M66.6 86.7h4M66.6 86.5h4M66.6 87.4h4M66.7 86.3h3.8M66.7 87.6h3.8"/>
<path d="M66.7 87.8h3.8M66.7 86.1h3.8M66.8 88h3.6M66.8 85.9h3.6M66.9 85.8h3.4M66.9 88.1h3.4M67 88.3h3.2M67 85.6h3.2M67.1 85.5h3M67.1 88.4h3M67.3 88.6h2.6M67.3 85.4h2.6"/>
<path d="M67.4 85.2h2.4M67.4 88.7h2.4M67.6 85.2h2M67.6 88.8h2"/>
</g>
<g font-size="3.9">
<text x="26.4" y="43.5">32-Lead Very Thin Plastic Quad Flat, No Lead Package (RHB) - 4x4 mm Body [VQFN]</text>
<text x="26.4" y="48">Atmel Legacy Global Package Code ZAK</text>
<text x="76.5" y="171.1">RECOMMENDED LAND PATTERN</text>
</g>
<g font-size="3.2">
<text x="28.4" y="54.6">Note:</text>
<text x="41.1" y="58.3">http://www.microchip.com/packaging</text>
<text x="41.1" y="54.6">For the most current package drawings, please see the Microchip Packaging Specification located at</text>
<text x="106.1" y="68.3">C1</text>
<text x="106.1" y="73.9">X2</text>
<text x="111.9" y="79.4">EV</text>
<text x="87.2" y="84.6">32</text>
<text x="148.7" y="92.7">ØV</text>
<text x="74.9" y="98.4">1</text>
<text x="74.9" y="104.7">2</text>
<text x="46.1" y="117">C2</text>
<text x="57.3" y="117">Y2</text>
<text x="150.3" y="114.4">G2</text>
<text x="68.1" y="123.2">EV</text>
<text x="161.4" y="127.3">G1</text>
<text x="166.1" y="141.8">Y1</text>
<text x="134.6" y="154.6">X1</text>
<text x="43.4" y="160.2">SILK SCREEN</text>
<text x="86.3" y="160.2">E</text>
</g>
<g font-size="2.9">
<text x="104.3" y="176.3">Units</text>
<text x="126" y="176.3">MILLIMETERS</text>
<text x="57.3" y="184.1">Contact Pitch</text>
<text x="89" y="180.2">Dimension Limits</text>
<text x="106.3" y="184.1">E</text>
<text x="117.1" y="180.2">MIN</text>
<text x="129.5" y="184.1">0.40 BSC</text>
<text x="132.3" y="180.2">NOM</text>
<text x="148.4" y="180.2">MAX</text>
<text x="57.3" y="188">Optional Center Pad Width</text>
<text x="57.3" y="191.9">Optional Center Pad Length</text>
<text x="105.5" y="191.9">Y2</text>
<text x="105.5" y="188">X2</text>
<text x="148.7" y="191.9">2.70</text>
<text x="148.7" y="188">2.70</text>
<text x="57.3" y="195.7">Contact Pad Spacing</text>
<text x="105.4" y="195.7">C1</text>
<text x="132.8" y="195.7">4.00</text>
<text x="57.3" y="199.6">Contact Pad Spacing</text>
<text x="57.3" y="203.5">Contact Pad Width (X32)</text>
<text x="105.4" y="199.6">C2</text>
<text x="105.5" y="203.5">X1</text>
<text x="132.8" y="199.6">4.00</text>
<text x="148.7" y="203.5">0.20</text>
<text x="57.3" y="207.4">Contact Pad Length (X32)</text>
<text x="105.5" y="207.4">Y1</text>
<text x="148.7" y="207.4">0.80</text>
<text x="57.3" y="211.3">Contact Pad to Center Pad (X32)</text>
<text x="57.3" y="215.2">Contact Pad to Contact Pad (X28)</text>
<text x="105.3" y="211.3">G1</text>
<text x="105.3" y="215.2">G2</text>
<text x="116.9" y="211.3">0.25</text>
<text x="116.9" y="215.2">0.20</text>
<text x="57.3" y="219.1">Thermal Via Diameter</text>
<text x="106.3" y="219.1">V</text>
<text x="132.8" y="219.1">0.30</text>
<text x="57.3" y="222.9">Thermal Via Pitch</text>
<text x="105.3" y="222.9">EV</text>
<text x="132.8" y="222.9">1.00</text>
<text x="34" y="228.3">Notes:</text>
<text x="34" y="232.9">1. Dimensioning and tolerancing per ASME Y14.5M</text>
<text x="43.6" y="236.9">BSC: Basic Dimension. Theoretically exact value shown without tolerances.</text>
<text x="34" y="241">2. For best soldering results, thermal vias, if used, should be filled or tented to avoid solder loss during</text>
<text x="38.1" y="244.3">reflow process</text>
<text x="122.9" y="251.7">Microchip Technology Drawing C04-23383 Rev A</text>
<text x="26.6" y="261.3">© 2018 Microchip Technology Inc.</text>
</g>
</svg>
